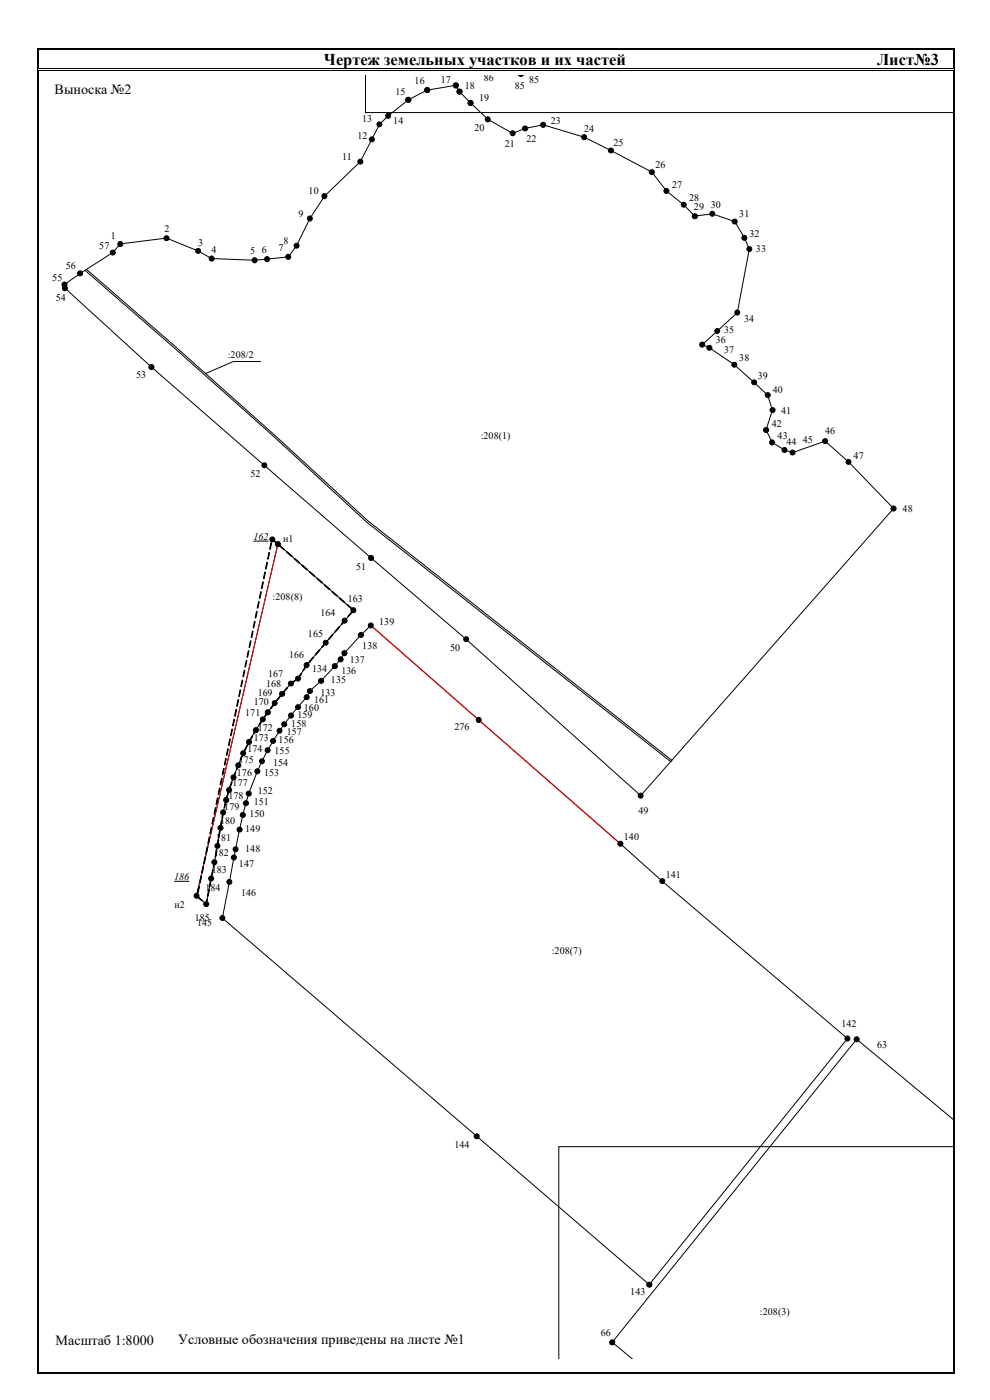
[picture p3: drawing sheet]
<svg xmlns="http://www.w3.org/2000/svg" width="297mm" height="420mm" viewBox="0 0 297 420" stroke-linecap="round" stroke-linejoin="round" font-family="sans-serif">
<g fill="none" stroke="#000" stroke-width=".3">
<path d="M11.2 14.9v5.7M11.6 14.9v5.7M11.7 14.5h274.2M11.7 14.8h274.2M286 14.9v5.7M286.3 14.9v5.7M11.2 21.1v391.2M11.6 21.1v390.7M11.7 20.7h274.2M11.7 21h274.2M109.7 22.6v11.2h176.6M155.7 22.6l.6 .3 .6-.3"/>
<path d="M286 21.1v390.7M286.3 21.1v390.7M19.3 85.4l4.8-3.3 9.7-6.3 2.3-2.6 13.9-1.7 9.4 3.8 4.1 2.3 12.9 .5 10.1-1 2.5-3.4 4-8.1 4.4-6.7 10.7-10.4 5.8-11.2 2.6-2.5 6-4.8 5.6-2.9 8.6-1.5 1.2 1.9 8.5 8.3 7.4 4.2 3.8-1.5 5.4-1 12.3 3.7 20.3 10.4 4.4 5.7 5.1 4.2 3.4 3.4 5.2-.7 6.7 2.3 3 4.9 1.4 3.4-3.6 19-10.5 9.6 2.1 1 7.5 5.1 10 9.1 1.5 4.5-2 5.9 1.9 3.8 3.7 2.3 2.4 .7 9.8-3.4 7 6.2 13.5 14-75.9 86.2-52.4-46.9-28.4-24.5-66-57.2-25.9-23.7zM25.5 81.1l.5-.3a2999.8 2999.8 0 0 1 84.3 75.4l91.3 72-.4 .4-91.2-71.9a2859.2 2859.2 0 0 0-84.5-75.6zM78.3 108.5h-8.3l-8.5 3.7M76 162.4h4.6M83.4 163.3l22.6 19.8-14 16.5-2.6 4.1-2.1 1.4a82 82 0 0 0-20.1 37.6l-5.3 28.6-3-2.4zM108.3 190.5l3-2.8 74.8 65.5 12.6 11.3 55.6 47.2-59.5 73.8-128.1-110 2.1-10.8a248.9 248.9 0 0 1 5.8-26.6 83.4 83.4 0 0 1 6-13.4l2.9-4.7a89.3 89.3 0 0 1 8.5-10.8l1-1.8a49.7 49.7 0 0 0 10.3-11.4zM52.2 264.5h4.6M286.3 336.2l-29.3-24.3-73.3 90.9 5.8 4.8M286.3 344.1h-118.6v63.5M11.7 412.2h274.2"/>
<path d="M11.7 411.9h274.2"/>
<circle cx="113.8" cy="37.3" r=".74"/>
<circle cx="116.5" cy="34.8" r=".75"/>
<circle cx="122.5" cy="30" r=".74"/>
<circle cx="128.2" cy="27" r=".75"/>
<circle cx="136.8" cy="25.6" r=".75"/>
<circle cx="137.9" cy="27.5" r=".74"/>
<circle cx="141.2" cy="30.9" r=".75"/>
<circle cx="146.3" cy="35.8" r=".75"/>
<circle cx="153.8" cy="40" r=".75"/>
<circle cx="157.6" cy="38.5" r=".75"/>
<circle cx="163" cy="37.5" r=".75"/>
<circle cx="97.3" cy="58.9" r=".76"/>
<circle cx="108.1" cy="48.5" r=".75"/>
<circle cx="111.6" cy="41.8" r=".75"/>
<circle cx="175.3" cy="41.2" r=".75"/>
<circle cx="183.3" cy="45.2" r=".75"/>
<circle cx="195.6" cy="51.6" r=".75"/>
<circle cx="199.9" cy="57.3" r=".75"/>
<circle cx="33.9" cy="75.8" r=".75"/>
<circle cx="36.1" cy="73.2" r=".76"/>
<circle cx="50" cy="71.5" r=".75"/>
<circle cx="59.4" cy="75.3" r=".74"/>
<circle cx="63.5" cy="77.6" r=".75"/>
<circle cx="76.4" cy="78.1" r=".76"/>
<circle cx="80.1" cy="77.8" r=".76"/>
<circle cx="86.5" cy="77.1" r=".75"/>
<circle cx="89" cy="73.7" r=".74"/>
<circle cx="93" cy="65.6" r=".75"/>
<circle cx="205.1" cy="61.4" r=".74"/>
<circle cx="208.5" cy="64.9" r=".77"/>
<circle cx="213.7" cy="64.2" r=".74"/>
<circle cx="220.4" cy="66.5" r=".75"/>
<circle cx="223.3" cy="71.4" r=".75"/>
<circle cx="224.8" cy="74.7" r=".74"/>
<circle cx="19.4" cy="85.4" r=".75"/>
<circle cx="19.5" cy="86.5" r=".75"/>
<circle cx="24" cy="82" r=".75"/>
<circle cx="215.2" cy="99.3" r=".74"/>
<circle cx="221.2" cy="93.8" r=".75"/>
<circle cx="45.4" cy="110.2" r=".76"/>
<circle cx="210.7" cy="103.4" r=".75"/>
<circle cx="212.9" cy="104.4" r=".75"/>
<circle cx="220.3" cy="109.5" r=".74"/>
<circle cx="226.3" cy="114.7" r=".74"/>
<circle cx="230.4" cy="118.6" r=".75"/>
<circle cx="79.3" cy="139.6" r=".74"/>
<circle cx="229.8" cy="129.1" r=".76"/>
<circle cx="231.6" cy="132.8" r=".75"/>
<circle cx="231.8" cy="123.1" r=".75"/>
<circle cx="235.4" cy="135" r=".74"/>
<circle cx="237.8" cy="135.8" r=".74"/>
<circle cx="247.6" cy="132.4" r=".75"/>
<circle cx="254.6" cy="138.6" r=".74"/>
<circle cx="268.1" cy="152.6" r=".76"/>
<circle cx="81.7" cy="161.9" r=".74"/>
<circle cx="83.4" cy="163.3" r=".75"/>
<circle cx="111.3" cy="167.5" r=".75"/>
<circle cx="92" cy="199.6" r=".75"/>
<circle cx="97.7" cy="192.9" r=".74"/>
<circle cx="100.5" cy="199.9" r=".76"/>
<circle cx="102.2" cy="197.9" r=".76"/>
<circle cx="103.3" cy="196" r=".76"/>
<circle cx="103.4" cy="186.3" r=".75"/>
<circle cx="106" cy="183.1" r=".75"/>
<circle cx="108.3" cy="190.6" r=".75"/>
<circle cx="111.2" cy="187.7" r=".75"/>
<circle cx="139.9" cy="191.8" r=".74"/>
<circle cx="76.8" cy="219.1" r=".76"/>
<circle cx="78.8" cy="215.9" r=".74"/>
<circle cx="80.4" cy="213.8" r=".77"/>
<circle cx="82.4" cy="211" r=".74"/>
<circle cx="83.9" cy="219.3" r=".74"/>
<circle cx="84.7" cy="208.2" r=".75"/>
<circle cx="85.3" cy="217.4" r=".75"/>
<circle cx="87.3" cy="205.1" r=".75"/>
<circle cx="87.3" cy="214.8" r=".77"/>
<circle cx="89.4" cy="203.7" r=".74"/>
<circle cx="89.4" cy="212.2" r=".75"/>
<circle cx="92" cy="209.2" r=".75"/>
<circle cx="93" cy="207.4" r=".75"/>
<circle cx="96.4" cy="204.3" r=".76"/>
<circle cx="143.6" cy="216.1" r=".75"/>
<circle cx="68.8" cy="237.1" r=".75"/>
<circle cx="70.1" cy="233.3" r=".77"/>
<circle cx="71.5" cy="229.7" r=".75"/>
<circle cx="73" cy="226" r=".74"/>
<circle cx="74.6" cy="238.2" r=".75"/>
<circle cx="74.7" cy="222.7" r=".76"/>
<circle cx="77.2" cy="231.5" r=".76"/>
<circle cx="78.6" cy="228.5" r=".74"/>
<circle cx="80.3" cy="225.1" r=".74"/>
<circle cx="81.9" cy="222.3" r=".75"/>
<circle cx="192.2" cy="238.8" r=".75"/>
<circle cx="64.3" cy="258.8" r=".75"/>
<circle cx="65.2" cy="253.9" r=".74"/>
<circle cx="66.2" cy="248.4" r=".75"/>
<circle cx="66.9" cy="243.8" r=".75"/>
<circle cx="67.9" cy="240.1" r=".76"/>
<circle cx="70.2" cy="257.4" r=".75"/>
<circle cx="70.7" cy="254.9" r=".74"/>
<circle cx="71.9" cy="249" r=".75"/>
<circle cx="72.9" cy="244.6" r=".76"/>
<circle cx="73.8" cy="241" r=".75"/>
<circle cx="186.1" cy="253.2" r=".76"/>
<circle cx="59" cy="268.8" r=".74"/>
<circle cx="61.9" cy="271.3" r=".75"/>
<circle cx="63.4" cy="263.7" r=".76"/>
<circle cx="66.7" cy="275.5" r=".74"/>
<circle cx="68.8" cy="264.7" r=".75"/>
<circle cx="198.7" cy="264.4" r=".74"/>
<circle cx="254.2" cy="311.7" r=".76"/>
<circle cx="257" cy="311.9" r=".75"/>
<circle cx="143" cy="341" r=".75"/>
<circle cx="194.8" cy="385.5" r=".57"/>
<circle cx="194.8" cy="385.5" r=".75"/>
<circle cx="183.7" cy="402.9" r=".76"/>
<circle cx="183.7" cy="402.8" r=".56"/>
</g>
<path d="M83.4 163.3l-24.5 105.6M111.3 187.7l74.8 65.5" fill="none" stroke="#f00" stroke-width=".3"/>
<g fill="#000">
<path d="M155.5 22.6h1.6a1.24 1.24 0 0 1-1.6 0z" fill-rule="evenodd"/>
<path d="M155.5 22.6h1.6a1.24 1.24 0 0 1-1.6 0z" fill-rule="evenodd"/>
<circle cx="113.8" cy="37.3" r=".74"/>
<circle cx="116.5" cy="34.8" r=".75"/>
<circle cx="122.5" cy="30" r=".74"/>
<circle cx="128.2" cy="27" r=".75"/>
<circle cx="136.8" cy="25.6" r=".75"/>
<circle cx="137.9" cy="27.5" r=".74"/>
<circle cx="141.2" cy="30.9" r=".75"/>
<circle cx="146.3" cy="35.8" r=".75"/>
<circle cx="153.8" cy="40" r=".75"/>
<circle cx="157.6" cy="38.5" r=".75"/>
<circle cx="163" cy="37.5" r=".75"/>
<circle cx="97.3" cy="58.9" r=".76"/>
<circle cx="108.1" cy="48.5" r=".75"/>
<circle cx="111.6" cy="41.8" r=".75"/>
<circle cx="175.3" cy="41.2" r=".75"/>
<circle cx="183.3" cy="45.2" r=".75"/>
<circle cx="195.6" cy="51.6" r=".75"/>
<circle cx="199.9" cy="57.3" r=".75"/>
<circle cx="33.9" cy="75.8" r=".75"/>
<circle cx="36.1" cy="73.2" r=".76"/>
<circle cx="50" cy="71.5" r=".75"/>
<circle cx="59.4" cy="75.3" r=".74"/>
<circle cx="63.5" cy="77.6" r=".75"/>
<circle cx="76.4" cy="78.1" r=".76"/>
<circle cx="80.1" cy="77.8" r=".76"/>
<circle cx="86.5" cy="77.1" r=".75"/>
<circle cx="89" cy="73.7" r=".74"/>
<circle cx="93" cy="65.6" r=".75"/>
<circle cx="205.1" cy="61.4" r=".74"/>
<circle cx="208.5" cy="64.9" r=".77"/>
<circle cx="213.7" cy="64.2" r=".74"/>
<circle cx="220.4" cy="66.5" r=".75"/>
<circle cx="223.3" cy="71.4" r=".75"/>
<circle cx="224.8" cy="74.7" r=".74"/>
<circle cx="19.4" cy="85.4" r=".75"/>
<circle cx="19.5" cy="86.5" r=".75"/>
<circle cx="24" cy="82" r=".75"/>
<circle cx="215.2" cy="99.3" r=".74"/>
<circle cx="221.2" cy="93.8" r=".75"/>
<circle cx="45.4" cy="110.2" r=".76"/>
<circle cx="210.7" cy="103.4" r=".75"/>
<circle cx="212.9" cy="104.4" r=".75"/>
<circle cx="220.3" cy="109.5" r=".74"/>
<circle cx="226.3" cy="114.7" r=".74"/>
<circle cx="230.4" cy="118.6" r=".75"/>
<circle cx="79.3" cy="139.6" r=".74"/>
<circle cx="229.8" cy="129.1" r=".76"/>
<circle cx="231.6" cy="132.8" r=".75"/>
<circle cx="231.8" cy="123.1" r=".75"/>
<circle cx="235.4" cy="135" r=".74"/>
<circle cx="237.8" cy="135.8" r=".74"/>
<circle cx="247.6" cy="132.4" r=".75"/>
<circle cx="254.6" cy="138.6" r=".74"/>
<circle cx="268.1" cy="152.6" r=".76"/>
<circle cx="81.7" cy="161.9" r=".74"/>
<circle cx="83.4" cy="163.3" r=".75"/>
<circle cx="111.3" cy="167.5" r=".75"/>
<circle cx="92" cy="199.6" r=".75"/>
<circle cx="97.7" cy="192.9" r=".74"/>
<circle cx="100.5" cy="199.9" r=".76"/>
<circle cx="102.2" cy="197.9" r=".76"/>
<circle cx="103.3" cy="196" r=".76"/>
<circle cx="103.4" cy="186.3" r=".75"/>
<circle cx="106" cy="183.1" r=".75"/>
<circle cx="108.3" cy="190.6" r=".75"/>
<circle cx="111.2" cy="187.7" r=".75"/>
<circle cx="139.9" cy="191.8" r=".74"/>
<circle cx="76.8" cy="219.1" r=".76"/>
<circle cx="78.8" cy="215.9" r=".74"/>
<circle cx="80.4" cy="213.8" r=".77"/>
<circle cx="82.4" cy="211" r=".74"/>
<circle cx="83.9" cy="219.3" r=".74"/>
<circle cx="84.7" cy="208.2" r=".75"/>
<circle cx="85.3" cy="217.4" r=".75"/>
<circle cx="87.3" cy="205.1" r=".75"/>
<circle cx="87.3" cy="214.8" r=".77"/>
<circle cx="89.4" cy="203.7" r=".74"/>
<circle cx="89.4" cy="212.2" r=".75"/>
<circle cx="92" cy="209.2" r=".75"/>
<circle cx="93" cy="207.4" r=".75"/>
<circle cx="96.4" cy="204.3" r=".76"/>
<circle cx="143.6" cy="216.1" r=".75"/>
<circle cx="68.8" cy="237.1" r=".75"/>
<circle cx="70.1" cy="233.3" r=".77"/>
<circle cx="71.5" cy="229.7" r=".75"/>
<circle cx="73" cy="226" r=".74"/>
<circle cx="74.6" cy="238.2" r=".75"/>
<circle cx="74.7" cy="222.7" r=".76"/>
<circle cx="77.2" cy="231.5" r=".76"/>
<circle cx="78.6" cy="228.5" r=".74"/>
<circle cx="80.3" cy="225.1" r=".74"/>
<circle cx="81.9" cy="222.3" r=".75"/>
<circle cx="192.2" cy="238.8" r=".75"/>
<circle cx="64.3" cy="258.8" r=".75"/>
<circle cx="65.2" cy="253.9" r=".74"/>
<circle cx="66.2" cy="248.4" r=".75"/>
<circle cx="66.9" cy="243.8" r=".75"/>
<circle cx="67.9" cy="240.1" r=".76"/>
<circle cx="70.2" cy="257.4" r=".75"/>
<circle cx="70.7" cy="254.9" r=".74"/>
<circle cx="71.9" cy="249" r=".75"/>
<circle cx="72.9" cy="244.6" r=".76"/>
<circle cx="73.8" cy="241" r=".75"/>
<circle cx="186.1" cy="253.2" r=".76"/>
<circle cx="59" cy="268.8" r=".74"/>
<circle cx="61.9" cy="271.3" r=".75"/>
<circle cx="63.4" cy="263.7" r=".76"/>
<circle cx="66.7" cy="275.5" r=".74"/>
<circle cx="68.8" cy="264.7" r=".75"/>
<circle cx="198.7" cy="264.4" r=".74"/>
<circle cx="254.2" cy="311.7" r=".76"/>
<circle cx="257" cy="311.9" r=".75"/>
<circle cx="143" cy="341" r=".75"/>
<circle cx="194.8" cy="385.5" r=".57"/>
<circle cx="194.8" cy="385.5" r=".75"/>
<circle cx="183.7" cy="402.9" r=".76"/>
<circle cx="183.7" cy="402.8" r=".56"/>
</g>
<path d="M59.2 268.9l1.5 1.3-.1 .2-1.5-1.3zM62 269.9l.3 .1-.3 1.5-.6-.5 .1-.2 .5 .5h-.2zM62.6 267h.2l-.4 2-.2-.1zM63.2 264l.2 .1-.4 1.9h-.2zM63.8 261.1h.2l-.4 2-.2-.1zM64.3 258.1l.3 .1-.4 1.9h-.2zM64.9 255.2h.2l-.4 2-.2-.1zM65.4 252.2h.2l-.3 2h-.2zM65.9 249.2l.2 .1-.3 1.9h-.2zM66.4 246.3h.2l-.3 2-.3-.1zM67 243.3l.2 .1-.4 1.9h-.2zM67.7 240.4h.2l-.5 2-.2-.1zM68.5 237.5h.2l-.6 2-.2-.1zM69.5 234.6l.2 .1-.7 1.9-.2-.1zM70.5 231.8l.2 .1-.7 1.9-.2-.1zM71.6 229l.2 .1-.7 1.8h-.2zM72.8 226.3h.2l-.8 1.9-.2-.1zM74.1 223.5l.2 .1-.9 1.8-.2-.1zM75.6 220.9l.2 .1-1 1.7-.2-.1zM77.2 218.3l.1 .1-1 1.7-.2-.1zM78.8 215.8l.1 .2-1 1.6-.2-.1zM80.6 213.3l.1 .2-1.2 1.6-.1-.1zM82.4 210.9l.1 .2-1.2 1.6-.1-.2zM84.2 208.6l.2 .1-1.2 1.6-.2-.2zM86.2 206.3l.1 .1-1.3 1.5-.1-.1zM87.2 205.1l1.2-.9 .1 .2-1.5 1.2-.2-.1zM90.3 202.1l.2 .1-1.1 1.6-.2-.1zM92 199.5l.1 .2-1 1.6-.2-.1zM93.9 197.2l.2 .2-1.3 1.5-.2-.1zM95.9 194.9l.1 .2-1.3 1.5-.1-.2zM97.8 192.6l.2 .2-1.3 1.5-.2-.1zM99.8 190.4l.1 .1-1.3 1.5-.1-.1zM101.7 188.1l.2 .1-1.3 1.5-.2-.1zM103.7 185.8l.2 .1-1.3 1.6-.2-.2zM105.6 183.5l.2 .1-1.3 1.5-.1-.1zM104.3 181.4l1.5 1.4-.2 .1-1.5-1.3zM102 179.5l1.5 1.3-.1 .1-1.5-1.3zM99.7 177.5l1.5 1.3-.1 .1-1.5-1.3zM97.5 175.5l1.5 1.3-.2 .2-1.5-1.3zM95.2 173.5l1.5 1.3-.1 .2-1.5-1.3zM92.8 171.7l.1-.2 1.5 1.3-.1 .2zM90.7 169.5l1.5 1.4-.2 .1-1.5-1.3zM88.4 167.6l1.5 1.3-.1 .1-1.5-1.3zM86.1 165.6l1.6 1.3-.2 .2-1.5-1.4zM83.9 163.6l1.5 1.3-.2 .2-1.5-1.3zM81.6 161.6l1.5 1.3-.1 .2-1.4-1.2 .1-.1-.2 .1zM81.3 162.9h.2l-.4 1.9h-.2zM80.7 165.8l.2 .1-.4 1.9h-.2zM80.1 168.8h.2l-.4 2-.2-.1zM79.4 171.7h.3l-.5 2h-.2zM78.8 174.6l.2 .1-.4 1.9h-.2zM78.2 177.6h.2l-.4 2-.2-.1zM77.6 180.5l.2 .1-.4 1.9h-.2zM77 183.5h.2l-.4 2-.2-.1zM76.3 186.4l.3 .1-.4 1.9h-.3zM75.7 189.4h.2l-.4 2-.2-.1zM75.1 192.3l.2 .1-.4 1.9h-.2zM74.5 195.3h.2l-.4 2-.2-.1zM73.9 198.2h.2l-.4 2h-.2zM73.3 201.1l.2 .1-.5 1.9h-.1zM72.6 204.1h.3l-.5 2-.2-.1zM72 207l.2 .1-.4 1.9h-.2zM71.4 210h.2l-.4 2-.2-.1zM70.8 212.9l.2 .1-.4 1.9h-.2zM70.2 215.9h.2l-.4 2-.2-.1zM69.6 218.8l.2 .1-.5 1.9h-.1zM68.9 221.8h.3l-.5 2-.2-.1zM68.3 224.7h.2l-.4 2h-.2zM67.7 227.6l.2 .1-.4 1.9h-.2zM67.1 230.6h.2l-.4 2-.2-.1zM66.5 233.5l.2 .1-.4 1.9h-.3zM65.8 236.5h.2l-.4 2-.2-.1zM65.2 239.4l.2 .1-.4 1.9h-.2zM64.6 242.4h.2l-.4 2-.2-.1zM64 245.3l.2 .1-.4 1.9h-.2zM63.4 248.3h.2l-.4 2-.3-.1zM62.8 251.2h.1l-.4 2h-.2zM62.1 254.1l.2 .1-.4 2-.2-.1zM61.5 257.1l.2 .1-.4 1.9-.2-.1zM60.9 260l.2 .1-.4 1.9h-.2zM60.3 263h.2l-.4 2-.2-.1zM59.7 265.9l.2 .1-.4 1.9h-.3zM59.1 268.9l.1 .1z" fill="#000" stroke="#000" stroke-width=".3"/>
<g fill="#000">
<path d="M11.2 14.4h.1v.5h-.1zM11.2 14.4h.5v.2h-.5zM11.5 14.8l.2 .1zM285.9 14.4h.5v.2h-.5zM285.9 14.8l.2 .1zM286.3 14.4h.1v.5h-.1zM11.2 20.6h.1v.5h-.1zM11.5 21.1h.2zM11.5 20.6l.2 .2zM11.5 21l.2 .1zM285.9 21.1h.2zM285.9 20.6l.2 .2z"/>
<path d="M285.9 21l.2 .1zM286.3 21.1h.1zM286.3 20.6h.1v.5h-.1zM11.2 412.2h.5v.1h-.5zM11.5 411.8l.2 .2zM285.9 412.2h.5v.1h-.5zM285.9 411.8l.2 .2zM286.3 411.8h.1v.5h-.1z"/>
</g>
<g fill="#fff">
<path d="M14.1 398.5h41.3v9.2h-41.3z"/>
<path d="M50.9 398.2h105.8v9.2h-105.8z"/>
<path d="M13.8 23.1h30.5v9.2h-30.5z"/>
</g>
<g font-size="4.9">
<text x="97.2" y="19.6">Чертеж земельных участков и их частей</text>
<text x="263.2" y="19.6">Лист№3</text>
</g>
<g font-size="4.2">
<text x="16.4" y="28.3">Выноска №2</text>
<text x="16.7" y="403.7">Масштаб 1:8000</text>
<text x="53.4" y="403.4">Условные обозначения приведены на листе №1</text>
</g>
<g font-size="3">
<text x="118.7" y="28.6">15</text>
<text x="124.4" y="25.3">16</text>
<text x="132.3" y="24.8">17</text>
<text x="139.4" y="26.7">18</text>
<text x="145.2" y="24.4">86</text>
<text x="154.5" y="26.6">85</text>
<text x="158.8" y="25">85</text>
<text x="143.7" y="30.4">19</text>
<text x="107.2" y="41.7">12</text>
<text x="108.7" y="36.7">13</text>
<text x="118" y="37.3">14</text>
<text x="142.3" y="39.2">20</text>
<text x="165.2" y="37.2">23</text>
<text x="175.2" y="39.5">24</text>
<text x="102.7" y="47.9">11</text>
<text x="151.4" y="44.2">21</text>
<text x="158" y="42.6">22</text>
<text x="184.1" y="43.7">25</text>
<text x="196.7" y="50.5">26</text>
<text x="92.6" y="58.1">10</text>
<text x="201.7" y="56.4">27</text>
<text x="89.6" y="65.3">9</text>
<text x="206.7" y="60.4">28</text>
<text x="208.2" y="62.9">29</text>
<text x="213.3" y="62.3">30</text>
<text x="221.8" y="65.2">31</text>
<text x="33.3" y="71.6">1</text>
<text x="49.4" y="69.6">2</text>
<text x="224.8" y="71.2">32</text>
<text x="29.8" y="74.7">57</text>
<text x="59.5" y="73.8">3</text>
<text x="63.4" y="75.8">4</text>
<text x="75" y="76.3">5</text>
<text x="78.5" y="76">6</text>
<text x="83.6" y="75.4">7</text>
<text x="85" y="73.4">8</text>
<text x="226.8" y="75.6">33</text>
<text x="19.7" y="80.8">56</text>
<text x="15.7" y="84.5">55</text>
<text x="16.7" y="90.4">54</text>
<text x="217.3" y="99.9">35</text>
<text x="223.3" y="96.5">34</text>
<text x="68.3" y="107.5">:208/2</text>
<text x="214.8" y="103.1">36</text>
<text x="217.3" y="106.1">37</text>
<text x="40.8" y="113.6">53</text>
<text x="221.8" y="108.3">38</text>
<text x="227.3" y="113.7">39</text>
<text x="231.9" y="118.1">40</text>
<text x="234.4" y="124.2">41</text>
<text x="144.2" y="131.9">:208(1)</text>
<text x="231.5" y="128.2">42</text>
<text x="233.3" y="131.9">43</text>
<text x="247.6" y="130.2">46</text>
<text x="236" y="133.5">44</text>
<text x="240.9" y="132.8">45</text>
<text x="256.1" y="137.6">47</text>
<text x="75.1" y="143.1">52</text>
<text x="270.8" y="153.7">48</text>
<text x="76" y="162.1">162</text>
<text x="84.9" y="162.6">н1</text>
<text x="106.8" y="170.9">51</text>
<text x="81.8" y="180.1">:208(8)</text>
<text x="96.2" y="184.7">164</text>
<text x="104.4" y="180.5">163</text>
<text x="92.4" y="191.3">165</text>
<text x="113.7" y="187.5">139</text>
<text x="86.7" y="197.4">166</text>
<text x="108.7" y="194.8">138</text>
<text x="135.1" y="195.3">50</text>
<text x="80.4" y="203.1">167</text>
<text x="93.7" y="201.7">134</text>
<text x="102.4" y="202.4">136</text>
<text x="105" y="198.8">137</text>
<text x="77.3" y="208.9">169</text>
<text x="79.8" y="206.3">168</text>
<text x="96.2" y="209">133</text>
<text x="99.3" y="205.1">135</text>
<text x="73.6" y="214.9">171</text>
<text x="76.1" y="211.7">170</text>
<text x="89.3" y="215.6">159</text>
<text x="91.2" y="213.3">160</text>
<text x="94.3" y="211">161</text>
<text x="77.3" y="219.4">172</text>
<text x="86.1" y="220.6">157</text>
<text x="87.4" y="218">158</text>
<text x="136.4" y="219.2">276</text>
<text x="74.2" y="225.6">174</text>
<text x="76.1" y="222.4">173</text>
<text x="82.4" y="226.1">155</text>
<text x="83.6" y="223.1">156</text>
<text x="71.1" y="232.9">176</text>
<text x="71.7" y="229.1">175</text>
<text x="79.2" y="232.9">153</text>
<text x="81.9" y="229.9">154</text>
<text x="68.6" y="239.8">178</text>
<text x="69.8" y="235.8">177</text>
<text x="77.3" y="238.2">152</text>
<text x="67.3" y="243.1">179</text>
<text x="74.8" y="245.2">150</text>
<text x="76.1" y="241.6">151</text>
<text x="191.6" y="244.2">49</text>
<text x="66.1" y="247.3">180</text>
<text x="73.6" y="249.8">149</text>
<text x="64.2" y="256.9">182</text>
<text x="64.8" y="252.4">181</text>
<text x="73.6" y="255.6">148</text>
<text x="187.2" y="252.2">140</text>
<text x="63.5" y="262.1">183</text>
<text x="71.7" y="260.1">147</text>
<text x="199.7" y="263.4">141</text>
<text x="52.2" y="264.2">186</text>
<text x="61.7" y="267.5">184</text>
<text x="72.3" y="268.9">146</text>
<text x="52.3" y="272.6">н2</text>
<text x="58.5" y="276.4">185</text>
<text x="59.2" y="277.8">145</text>
<text x="165.6" y="286.3">:208(7)</text>
<text x="252.5" y="308.3">142</text>
<text x="263.2" y="314.6">63</text>
<text x="136.4" y="344.5">144</text>
<text x="189.1" y="388.7">143</text>
<text x="228" y="394.5">:208(3)</text>
<text x="180.3" y="400.9">66</text>
</g>
</svg>
